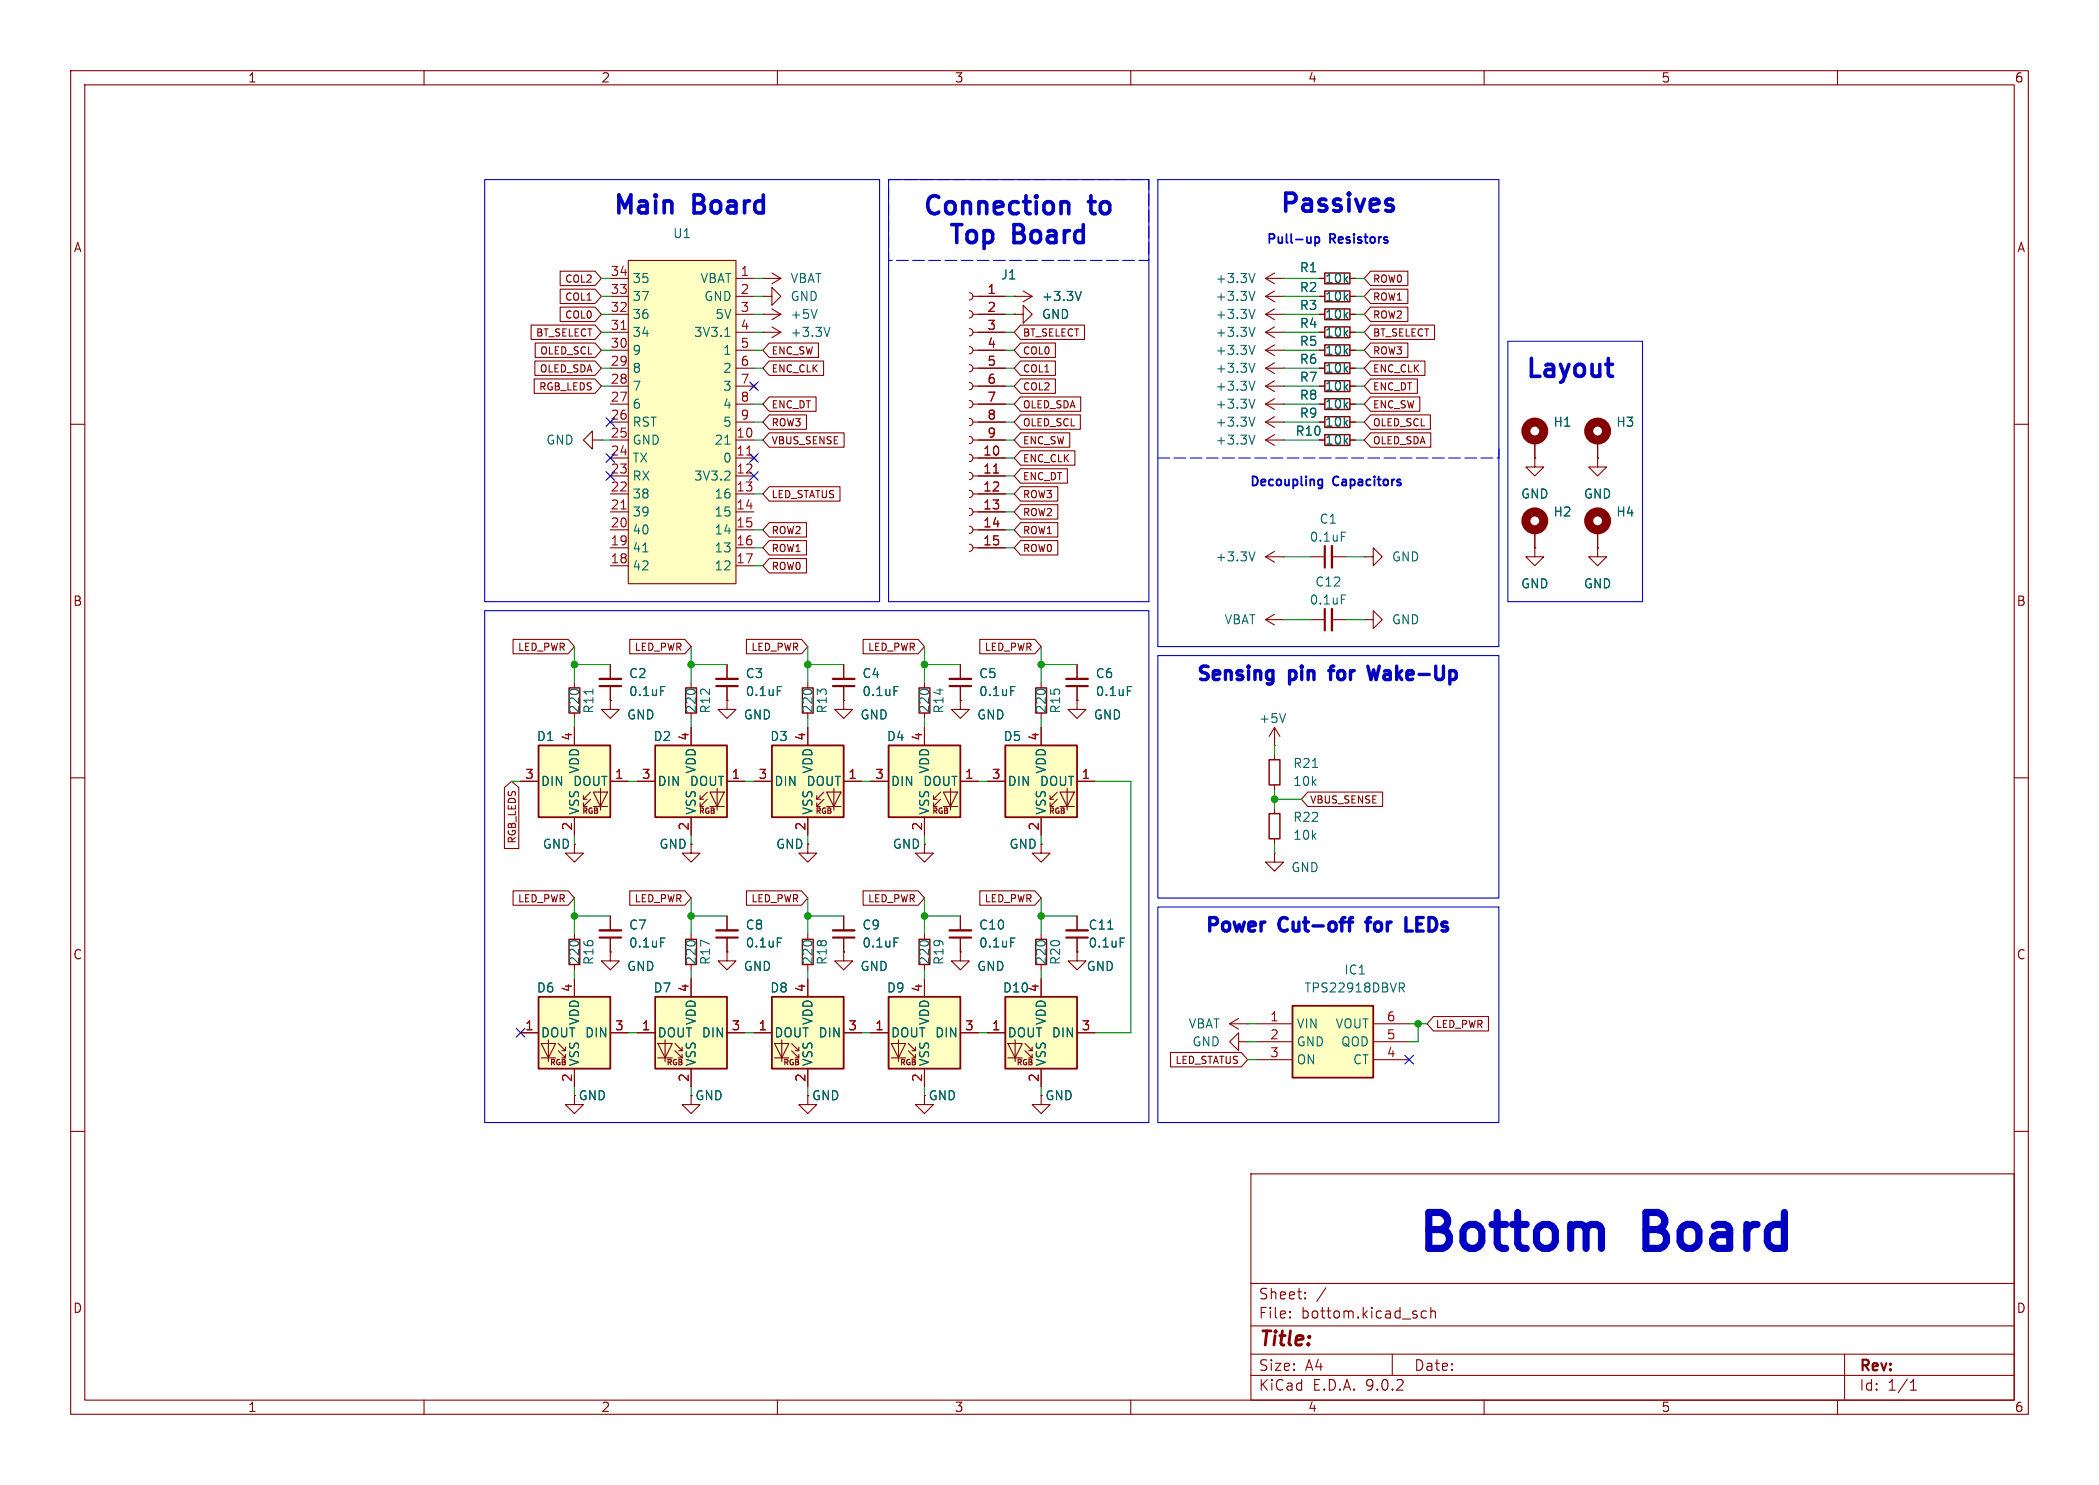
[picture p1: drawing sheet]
<svg xmlns="http://www.w3.org/2000/svg" width="297mm" height="210mm" viewBox="0 0 297 210" stroke-linecap="round" stroke-linejoin="round" font-family="sans-serif">
<g fill="none" stroke="#840000" stroke-width=".15">
<path d="M10 10h277v190h-277zM12 12h273v186h-273zM60 10v2M110 10v2M160 10v2M210 10v2M260 10v2M10 60h2M285 60h2M10 110h2M285 110h2M10 160h2"/>
<path d="M177 166h108v32h-108zM285 160h2M60 198v2M110 198v2M160 198v2M177 194.5h108M177 191.5h108M177 187.5h108M177 181.5h108M182.5 186.3h.1l-.1 .1M182.5 186.3v.1M182.5 185.5v.1"/>
<path d="M182.5 185.5h.1l-.1 .1M184.7 183.6v.1M184.7 183.6h-.1l.1 .1M184.7 182.8v.1M184.7 182.8h-.1l.1 .1M187.6 182.1l-1.3 2M197 191.5v3M201.8 185.5l-.4-.1-.3 .3v.4l.1 .2 .2 .1 .4-.1M202.5 185.5a.37 .37 0 0 1 .6 .1v.8M202.5 184.9v1.5M210 198v2M260 198v2"/>
<path d="M261 191.5v6.5M270.3 196.6h.9M270.3 195.5l.4-.4v1.5"/>
</g>
<path d="M92.7 141h10.2v10.1h-10.2z" fill="#ffffc2"/>
<g fill="none" stroke="#840000" stroke-width=".15">
<path d="M97.8 138.4v2.6M102.9 134.6v1.3h-1.3l1.3 1.3 1.2-1.3h-1.2M102.9 134.6h.1M135.9 129.5v2.1M135.9 132.6v2M90.2 146.1h2.5M93.1 147.6h2l-1 2zM93.1 149.6h2M94.1 147.1v3M95.5 147.6l1 1v-.5M95.5 148.6l1 1v-.5M96 148.6h.5"/>
<path d="M96 149.6h.5M97.8 151.1v2.6M102.9 146.1h2.5"/>
</g>
<path d="M92.7 141h10.2v10.1h-10.2z" fill="none" stroke="#840000" stroke-width=".25"/>
<path d="M134.4 132.6h3" fill="none" stroke="#840000" stroke-width=".3"/>
<path d="M134.4 131.6h3" fill="none" stroke="#840000" stroke-width=".33"/>
<path d="M143 132.7h.6" fill="none" stroke="#006464" stroke-width=".15"/>
<path d="M76.2 141h10.2v10.1h-10.2z" fill="#ffffc2"/>
<g fill="none" stroke="#840000" stroke-width=".15">
<path d="M107.9 41.9h1.3v1.3l1.3-1.3-1.3-1.3v1.3M107.9 41.9h.1M97.8 119.4v1.3h-1.3l1.3 1.2 1.3-1.2h-1.3M97.8 119.4h.1M81.3 138.4v2.6M97.8 132.1v.7M97.8 136.4v.8M119.4 129.5v2.1M119.4 132.6v2M130.8 132.1v.7M130.8 136.4v.8M73.7 146.1h2.5"/>
<path d="M76.6 147.6h2l-1 2zM76.6 149.6h2M77.6 147.1v3M79 147.6l1 1v-.5M79 148.6l1 1v-.5M79.5 148.6h.5M79.5 149.6h.5M81.3 151.1v2.6M86.4 146.1h2.5"/>
</g>
<path d="M76.2 141h10.2v10.1h-10.2z" fill="none" stroke="#840000" stroke-width=".25"/>
<path d="M97 132.8h1.6v3.6h-1.6zM130 132.8h1.6v3.6h-1.6z" fill="none" stroke="#840000" stroke-width=".2"/>
<path d="M117.9 132.6h3" fill="none" stroke="#840000" stroke-width=".3"/>
<path d="M117.9 131.6h3" fill="none" stroke="#840000" stroke-width=".33"/>
<path d="M126.5 132.7h.6" fill="none" stroke="#006464" stroke-width=".15"/>
<path d="M125.7 141h10.2v10.1h-10.2z" fill="#ffffc2"/>
<g fill="none" stroke="#840000" stroke-width=".15">
<path d="M83.8 62.2v1.3l-1.3-1.3 1.3-1.2v1.2h1.3M85.1 62.2h.1M130.8 138.4v2.6M81.3 154.9v1.3h1.2l-1.2 1.3-1.3-1.3h1.3M97.8 154.9v1.3h1.3l-1.3 1.3-1.3-1.3h1.3M123.2 146.1h2.5M126.1 147.6h2l-1 2zM126.1 149.6h2M127.1 147.1v3M128.5 147.6l1 1v-.5M128.5 148.6l1 1v-.5M129 148.6h.5"/>
<path d="M129 149.6h.5M130.8 154.9v1.3h1.3l-1.3 1.3-1.3-1.3h1.3M130.8 151.1v2.6M135.9 146.1h2.5M147.3 154.9v1.3h1.3l-1.3 1.3-1.3-1.3h1.3"/>
</g>
<path d="M125.7 141h10.2v10.1h-10.2z" fill="none" stroke="#840000" stroke-width=".25"/>
<path d="M109.2 141h10.2v10.1h-10.2z" fill="#ffffc2"/>
<path d="M114.3 138.4v2.6M106.7 146.1h2.5M109.6 147.6h2l-1 2zM109.6 149.6h2M110.6 147.1v3M112 147.6l1 1v-.5M112 148.6l1 1v-.5M112.5 148.6h.5M112.5 149.6h.5M114.3 154.9v1.3h1.3l-1.3 1.3-1.3-1.3h1.3M114.3 151.1v2.6M119.4 146.1h2.5" fill="none" stroke="#840000" stroke-width=".15"/>
<path d="M109.2 141h10.2v10.1h-10.2z" fill="none" stroke="#840000" stroke-width=".25"/>
<path d="M142.2 141h10.2v10.1h-10.2z" fill="#ffffc2"/>
<g fill="none" stroke="#840000" stroke-width=".15">
<path d="M86.4 99.1v1.2h-1.3l1.3 1.3 1.2-1.3h-1.2M86.4 99.1h.1M97.8 96.5v.8M102.9 99.1v1.2h-1.3l1.3 1.3 1.2-1.3h-1.2M102.9 99.1h.1M102.9 94v2M102.9 97v2.1M97.8 100.8v.8M147.3 138.4v2.6M139.7 146.1h2.5M142.6 147.6h2.1l-1.1 2zM142.6 149.6h2.1"/>
<path d="M143.6 147.1v3M145 147.6l1 1v-.5M145 148.6l1 1v-.5M145.5 148.6h.5M145.5 149.6h.5M147.3 151.1v2.6M152.4 146.1h2.5"/>
</g>
<path d="M142.2 141h10.2v10.1h-10.2z" fill="none" stroke="#840000" stroke-width=".25"/>
<path d="M101.3 97h3.1" fill="none" stroke="#840000" stroke-width=".3"/>
<path d="M101.3 96h3.1" fill="none" stroke="#840000" stroke-width=".33"/>
<path d="M110 97.1h.6" fill="none" stroke="#006464" stroke-width=".15"/>
<path d="M97 97.3h1.6v3.5h-1.6z" fill="none" stroke="#840000" stroke-width=".2"/>
<path d="M109.2 105.4h10.2v10.2h-10.2z" fill="#ffffc2"/>
<path d="M106.7 110.5h2.5M114.3 102.9v2.5M114.3 115.6v2.5M115.6 113h.5M115.6 114h.5M116.6 112l-1 1v-.5M116.6 113l-1 1v-.5M117 112h2l-1 2zM117 114h2M118 111.5v3.1M119.4 110.5h2.5" fill="none" stroke="#840000" stroke-width=".15"/>
<path d="M109.2 105.4h10.2v10.2h-10.2z" fill="none" stroke="#840000" stroke-width=".25"/>
<path d="M92.7 105.4h10.2v10.2h-10.2z" fill="#ffffc2"/>
<g fill="none" stroke="#840000" stroke-width=".15">
<path d="M107.9 47h.1M107.9 47h2.6M109.2 46.2l1.3 .8M110.5 47l-1.3 .8M114.3 96.5v.8M119.4 94v2M119.4 97v2.1M147.3 96.5v.8M90.2 110.5h2.5M97.8 102.9v2.5M97.8 115.6v2.5M99.1 113h.5"/>
<path d="M99.1 114h.5M100.1 112l-1 1v-.5M100.1 113l-1 1v-.5M100.5 112h2l-1 2zM100.5 114h2M101.5 111.5v3.1M102.9 110.5h2.5M114.3 119.4v1.3h-1.3l1.3 1.2 1.3-1.2h-1.3M114.3 119.4h.1M114.3 100.8v.8M147.3 100.8v.8M102.9 129.5v2.1"/>
<path d="M102.9 132.6v2M114.3 132.1v.7M114.3 136.4v.8"/>
</g>
<path d="M92.7 105.4h10.2v10.2h-10.2z" fill="none" stroke="#840000" stroke-width=".25"/>
<path d="M117.9 97h3M101.3 132.6h3.1" fill="none" stroke="#840000" stroke-width=".3"/>
<path d="M117.9 96h3M101.3 131.6h3.1" fill="none" stroke="#840000" stroke-width=".33"/>
<path d="M117.4 46.3l-.4 1.3M126.5 97.1h.6M110 132.7h.6" fill="none" stroke="#006464" stroke-width=".15"/>
<path d="M113.5 97.3h1.6v3.5h-1.6zM146.6 97.3h1.5v3.5h-1.5zM113.5 132.8h1.6v3.6h-1.6z" fill="none" stroke="#840000" stroke-width=".2"/>
<path d="M125.7 105.4h10.2v10.2h-10.2z" fill="#ffffc2"/>
<g fill="none" stroke="#840000" stroke-width=".15">
<path d="M107.9 39.4h.1M107.9 39.4h2.6M109.2 38.6l1.3 .8M110.5 39.4l-1.3 .7M107.9 44.5h.1M107.9 44.5h2.6M109.2 43.7l1.3 .8M110.5 44.5l-1.3 .7M137.2 41.4a.51 .51 0 0 1 .5 .5 .51 .51 0 0 1-.5 .5M137.2 43.9a.51 .51 0 0 1 .5 .6 .51 .51 0 0 1-.5 .5M137.2 46.5a.51 .51 0 0 1 .5 .5 .51 .51 0 0 1-.5 .5M137.2 49a.51 .51 0 0 1 .5 .5 .51 .51 0 0 1-.5 .5"/>
<path d="M137.2 51.6a.51 .51 0 0 1 .5 .5 .51 .51 0 0 1-.5 .5M137.2 54.1a.51 .51 0 0 1 .5 .5 .51 .51 0 0 1-.5 .5M137.2 56.6a.51 .51 0 0 1 .5 .6 .51 .51 0 0 1-.5 .5M137.2 59.2a.51 .51 0 0 1 .5 .5 .51 .51 0 0 1-.5 .5M137.7 44.5h4.5M137.7 41.9h4.5M137.7 47h4.5M137.7 49.5h4.5M137.7 52.1h4.5M137.7 54.6h4.5M137.7 57.2h4.5M137.7 59.7h4.5"/>
<path d="M143.5 44.5h1.3v1.2l1.2-1.2-1.2-1.3v1.3M143.5 44.5h.1M143.5 41.9h.1M143.5 41.9h2.5M144.8 41.1l1.2 .8M146 41.9l-1.2 .8M137.2 61.7a.51 .51 0 0 1 .5 .5 .51 .51 0 0 1-.5 .5M137.2 64.3a.51 .51 0 0 1 .5 .5 .51 .51 0 0 1-.5 .5M137.2 66.8a.51 .51 0 0 1 .5 .5 .51 .51 0 0 1-.5 .5M137.2 69.3a.51 .51 0 0 1 .5 .6 .51 .51 0 0 1-.5 .5M137.2 71.9a.51 .51 0 0 1 .5 .5 .51 .51 0 0 1-.5 .5M137.2 74.4a.51 .51 0 0 1 .5 .5 .51 .51 0 0 1-.5 .5"/>
<path d="M137.2 77a.51 .51 0 0 1 .5 .5 .51 .51 0 0 1-.5 .5M137.7 62.2h4.5M137.7 64.8h4.5M137.7 67.3h4.5M137.7 69.9h4.5M137.7 72.4h4.5M137.7 74.9h4.5M137.7 77.5h4.5M81.3 96.5v.8M86.4 94v2M86.4 97v2.1M130.8 96.5v.8"/>
<path d="M135.9 94v2M135.9 97v2.1M152.4 99.1v1.2h-1.3l1.3 1.3 1.3-1.3h-1.3M152.4 99.1h.1M152.4 94v2M152.4 97v2.1M81.3 100.8v.8M123.2 110.5h2.5M130.8 100.8v.8M130.8 102.9v2.5M130.8 115.6v2.5M132.1 113h.5"/>
<path d="M132.1 114h.5M133.1 112l-1 1v-.5M133.1 113l-1 1v-.5M133.5 112h2l-1 2zM133.5 114h2M134.5 111.5v3.1M135.9 110.5h2.5M81.3 132.1v.7M81.3 136.4v.8M119.4 134.6v1.3h-1.3l1.3 1.3 1.2-1.3h-1.2M119.4 134.6h.1"/>
</g>
<path d="M125.7 105.4h10.2v10.2h-10.2z" fill="none" stroke="#840000" stroke-width=".25"/>
<path d="M84.8 97h3.1M134.4 97h3M150.9 97h3" fill="none" stroke="#840000" stroke-width=".3"/>
<path d="M84.8 96h3.1M134.4 96h3M150.9 96h3" fill="none" stroke="#840000" stroke-width=".33"/>
<path d="M115.6 43.8l-.4 1.2M153 41.2l-.4 1.3M83.9 97.5v.7M93.5 97.1h.6M143 97.1h.6M159.5 97.1h.6" fill="none" stroke="#006464" stroke-width=".15"/>
<path d="M80.5 97.3h1.5v3.5h-1.5zM130 97.3h1.6v3.5h-1.6zM80.5 132.8h1.5v3.6h-1.5z" fill="none" stroke="#840000" stroke-width=".2"/>
<path d="M140.6 66.9h.7" fill="none" stroke="#a90000" stroke-width=".15"/>
<path d="M76.2 105.4h10.2v10.2h-10.2z" fill="#ffffc2"/>
<g fill="none" stroke="#840000" stroke-width=".15">
<path d="M119.4 99.1v1.2h-1.3l1.3 1.3 1.2-1.3h-1.2M119.4 99.1h.1M135.9 99.1v1.2h-1.3l1.3 1.3 1.3-1.3h-1.3M135.9 99.1h.1M73.7 110.5h2.5M81.3 119.4v1.3h-1.3l1.3 1.2 1.2-1.2h-1.2M81.3 119.4h.1M81.3 102.9v2.5M81.3 115.6v2.5M82.5 113h.6M82.5 114h.6M83.6 112l-1.1 1v-.5"/>
<path d="M83.6 113l-1.1 1v-.5M83.9 112h2.1l-1 2zM83.9 114h2.1M85 111.5v3.1M86.4 110.5h2.5M86.4 134.6v1.3h-1.3l1.3 1.3 1.2-1.3h-1.2M86.4 134.6h.1M86.4 129.5v2.1M86.4 132.6v2M135.9 134.6v1.3h-1.3l1.3 1.3 1.3-1.3h-1.3M135.9 134.6h.1"/>
</g>
<path d="M76.2 105.4h10.2v10.2h-10.2z" fill="none" stroke="#840000" stroke-width=".25"/>
<path d="M84.8 132.6h3.1" fill="none" stroke="#840000" stroke-width=".3"/>
<path d="M84.8 131.6h3.1" fill="none" stroke="#840000" stroke-width=".33"/>
<path d="M93.5 132.7h.6" fill="none" stroke="#006464" stroke-width=".15"/>
<path d="M88.9 36.8h15.2v45.8h-15.2z" fill="#ffffc2"/>
<g fill="none" stroke="#840000" stroke-width=".15">
<path d="M86.4 39.4h2.5M88.9 36.8h15.2v45.8h-15.2zM104.1 39.4h2.6M86.4 41.9h2.5M86.4 44.5h2.5M86.4 47h2.5M86.4 49.5h2.5M86.4 52.1h2.5M86.4 54.6h2.5M86.4 57.2h2.5M86.4 59.7h2.5M104.1 41.9h2.6"/>
<path d="M104.1 44.5h2.6M104.1 47h2.6M104.1 49.5h2.6M104.1 52.1h2.6M104.1 54.6h2.6M104.1 57.2h2.6M104.1 59.7h2.6M106.3 54.2l.8 .8M107.1 54.2l-.8 .8M86.4 62.2h2.5M86.4 64.8h2.5M86.4 67.3h2.5"/>
<path d="M86.4 69.9h2.5M86.4 72.4h2.5M86.4 74.9h2.5M86.4 77.5h2.5M104.1 62.2h2.6M104.1 64.8h2.6M104.1 67.3h2.6M104.1 69.9h2.6M104.1 72.4h2.6M104.1 74.9h2.6M104.1 77.5h2.6M106.3 64.4l.8 .8"/>
<path d="M107.1 64.4l-.8 .8M86.4 80h2.5M104.1 80h2.6M130.8 119.4v1.3h-1.3l1.3 1.2 1.3-1.2h-1.3M130.8 119.4h.1M147.3 119.4v1.3h-1.3l1.3 1.2 1.3-1.2h-1.3M147.3 119.4h.1"/>
</g>
<path d="M87.9 46.6h.7M87.9 72h.7M105.7 64.4h.7" fill="none" stroke="#a90000" stroke-width=".15"/>
<path d="M102.6 47.6h.7M91 78h.7M102.5 67.9h.8M102.6 62.8h.7M103.2 66.7v.5" fill="none" stroke="#006464" stroke-width=".15"/>
<path d="M142.2 105.4h10.2v10.2h-10.2z" fill="#ffffc2"/>
<g fill="none" stroke="#840000" stroke-width=".15">
<path d="M139.7 110.5h2.5M147.3 102.9v2.5M147.3 115.6v2.5M148.6 113h.5M148.6 114h.5M149.6 112l-1 1v-.5M149.6 113l-1 1v-.5M150 112h2l-1 2zM150 114h2M151 111.5v3.1M152.4 110.5h2.5M147.3 132.1v.7"/>
<path d="M147.3 136.4v.8M152.4 134.6v1.3h-1.3l1.3 1.3 1.3-1.3h-1.3M152.4 134.6h.1M152.4 129.5v2.1M152.4 132.6v2M180.3 120.7v1.2h-1.2l1.2 1.3 1.3-1.3h-1.3M180.3 120.7h.1"/>
</g>
<path d="M142.2 105.4h10.2v10.2h-10.2z" fill="none" stroke="#840000" stroke-width=".25"/>
<path d="M150.9 132.6h3" fill="none" stroke="#840000" stroke-width=".3"/>
<path d="M150.9 131.6h3" fill="none" stroke="#840000" stroke-width=".33"/>
<path d="M156.8 131.4h.7M158.5 132.7h.6" fill="none" stroke="#006464" stroke-width=".15"/>
<path d="M146.6 132.8h1.5v3.6h-1.5z" fill="none" stroke="#840000" stroke-width=".2"/>
<path d="M182.9 142.2h11.4v10.2h-11.4z" fill="#ffffc2"/>
<path d="M182.9 142.2h11.4v10.2h-11.4z" fill="none" stroke="#840000" stroke-width=".25"/>
<g fill="none" stroke="#840000" stroke-width=".15">
<path d="M79.3 38.4h4.9l.9 1-.9 1h-4.9zM179.1 39.4l1.2 .7M179.1 39.4h2.5M180.3 38.6l-1.2 .8M181.6 39.4h.1M186.7 39.4h.8M191 39.4h.8M193.9 38.4h5.3v2h-5.3l-.9-1zM75.2 46h9l.9 1-.9 1h-9zM75.6 53.6h8.6l.9 1-.9 1h-8.6zM75.7 51.1h8.5l.9 1-.9 1h-8.5zM75.7 48.5h8.5l.9 1-.9 1h-8.5z"/>
<path d="M79.3 40.9h4.9l.9 1-.9 1h-4.9zM79.3 43.4h4.9l.9 1.1-.9 1h-4.9zM108.8 51.1h7.7v2h-7.7l-.9-1zM108.8 48.5h7v2h-7l-.9-1zM108.8 58.7h5.3v2h-5.3l-.9-1zM108.8 56.1h6.7v2.1h-6.7l-.9-1zM138.4 49.5h3.8M138.4 41.9h3.8M138.4 44.5h3.8M138.4 54.6h3.8M138.4 52.1h3.8M138.4 59.7h3.8"/>
<path d="M138.4 47h3.8M138.4 57.2h3.8M143.5 44.5h.1M143.5 41.9h.1M144.4 53.6h4.9v2h-4.9l-.9-1zM144.4 48.5h4.9v2h-4.9l-.9-1zM144.4 58.7h8.5v2h-8.5l-.9-1zM144.4 56.1h8.5v2.1h-8.5l-.9-1zM144.4 46h9v2h-9l-.9-1zM144.4 51.1h4.9v2h-4.9l-.9-1zM179.1 49.5h2.5M179.1 41.9h2.5"/>
<path d="M179.1 41.9l1.2 .8M179.1 44.5h2.5M179.1 44.5l1.2 .7M179.1 54.6l1.2 .8M179.1 54.6h2.5M179.1 49.5l1.2 .8M179.1 52.1l1.2 .7M179.1 52.1h2.5M179.1 59.7l1.2 .8M179.1 59.7h2.5M179.1 47l1.2 .8M179.1 47h2.5"/>
<path d="M179.1 57.2l1.2 .7M179.1 57.2h2.5M180.3 41.1l-1.2 .8M180.3 43.7l-1.2 .8M180.3 53.8l-1.2 .8M180.3 48.8l-1.2 .7M180.3 51.3l-1.2 .8M180.3 58.9l-1.2 .8M180.3 46.2l-1.2 .8M180.3 56.4l-1.2 .8M181.6 41.9h.1M181.6 44.5h.1"/>
<path d="M181.6 54.6h.1M181.6 49.5h.1M181.6 52.1h.1M181.6 59.7h.1M181.6 47h.1M181.6 57.2h.1M186.7 49.5h.8M186.7 41.9h.8M186.7 44.5h.8M186.7 54.6h.8M186.7 52.1h.8M186.7 59.7h.8"/>
<path d="M186.7 47h.8M186.7 57.2h.8M191 49.5h.8M191 41.9h.8M191 44.5h.8M191 54.6h.8M191 52.1h.8M191 59.7h.8M191 47h.8M191 57.2h.8M193.9 46h9.1v2h-9.1l-.9-1zM193.9 40.9h5.3v2h-5.3l-.9-1z"/>
<path d="M193.9 43.4h5.3v2.1h-5.3l-.9-1zM193.9 48.5h5.3v2h-5.3l-.9-1zM193.9 58.7h8.5v2h-8.5l-.9-1zM193.9 56.1h7v2.1h-7l-.9-1zM193.9 53.6h6.7v2h-6.7l-.9-1zM193.9 51.1h7.7v2h-7.7l-.9-1zM108.8 68.8h10.1v2.1h-10.1l-.9-1zM108.8 73.9h5.3v2h-5.3l-.9-1zM108.8 79h5.3v2h-5.3l-.9-1zM108.8 61.2h10.6v2h-10.6l-.9-1zM108.8 76.5h5.3v2h-5.3l-.9-1zM138.4 62.2h3.8"/>
<path d="M138.4 64.8h3.8M138.4 67.3h3.8M138.4 69.9h3.8M138.4 72.4h3.8M138.4 74.9h3.8M138.4 77.5h3.8M144.4 63.8h7.7v2h-7.7l-.9-1zM144.4 61.2h7v2h-7l-.9-1zM144.4 76.5h5.3v2h-5.3l-.9-1zM144.4 73.9h5.3v2h-5.3l-.9-1zM144.4 66.3h6.6v2h-6.6l-.9-1zM144.4 68.8h5.3v2.1h-5.3l-.9-1z"/>
<path d="M144.4 71.4h5.3v2h-5.3l-.9-1zM179.1 78.7l1.2 .8M179.1 78.7h2.5M179.1 62.2l1.2 .8M179.1 62.2h2.5M180.3 78l-1.2 .7M180.3 61.5l-1.2 .7M181.6 78.7h.1M181.6 62.2h.1M185.4 78.7h2.1M186.7 62.2h.8M188.5 78.7h2"/>
<path d="M191 62.2h.8M193 78.7h1.3v1.3l1.3-1.3-1.3-1.2v1.2M193 78.7h.1M193.9 61.2h8.5v2h-8.5l-.9-1zM217.2 64.8v1.2h-1.3l1.3 1.3 1.2-1.3h-1.2M217.2 64.8h.1M217.2 77.5v1.2h-1.3l1.3 1.3 1.2-1.3h-1.2M217.2 77.5h.1M217.2 62.2v2.6M217.2 74.9v2.6M226.1 77.5v1.2h-1.3l1.3 1.3 1.2-1.3h-1.2M226.1 77.5h.1"/>
<path d="M226.1 64.8v1.2h-1.3l1.3 1.3 1.2-1.3h-1.2M226.1 64.8h.1M226.1 62.2v2.6M226.1 74.9v2.6M72.6 90.4h7.8l.9 1-.9 1.1h-7.8zM86.4 99.1h.1M86.4 94v2M86.4 97v2.1M89.1 90.4h7.8l.9 1-.9 1.1h-7.8zM102.9 99.1h.1M102.9 94v2M102.9 97v2.1"/>
<path d="M105.6 90.4h7.8l.9 1-.9 1.1h-7.8zM119.4 99.1h.1M119.4 94v2M119.4 97v2.1M122.1 90.4h7.8l.9 1-.9 1.1h-7.8zM135.9 99.1h.1M135.9 94v2M135.9 97v2.1M138.6 90.4h7.8l.9 1-.9 1.1h-7.8zM152.4 99.1h.1M152.4 94v2M152.4 97v2.1"/>
<path d="M179.1 87.6l1.2 .8M179.1 87.6h2.5M180.3 86.9l-1.2 .7M181.6 87.6h.1M185.4 87.6h2.1M188.5 87.6h2M193 87.6h1.3v1.3l1.3-1.3-1.3-1.2v1.2M193 87.6h.1M71.4 111.4l1-.9 1 .9v8.6h-2zM73.7 110.5h2.5M81.3 119.4h.1M81.3 102.9v2.5"/>
<path d="M81.3 115.6v2.5M86.4 110.5h2.5M90.2 110.5h2.5M97.8 119.4h.1M97.8 102.9v2.5M97.8 115.6v2.5M102.9 110.5h2.5M106.7 110.5h2.5M114.3 119.4h.1M114.3 102.9v2.5M114.3 115.6v2.5M119.4 110.5h2.5"/>
<path d="M123.2 110.5h2.5M130.8 119.4h.1M130.8 102.9v2.5M130.8 115.6v2.5M135.9 110.5h2.5M139.7 110.5h2.5M147.3 119.4h.1M147.3 102.9v2.5M147.3 115.6v2.5M152.4 110.5h2.5M180.3 105.4h.1M180.3 102.9l-.7 1.2"/>
<path d="M180.3 102.9l.8 1.2M180.3 102.9v2.5M180.3 106.7v.7M180.3 111v.8M180.3 114.3v.8M180.3 118.6v.8M185 112h10.6v2h-10.6l-.9-1zM72.6 126h7.8l.9 1-.9 1h-7.8zM81.3 138.4v2.6M86.4 134.6h.1M86.4 129.5v2.1M86.4 132.6v2"/>
<path d="M89.1 126h7.8l.9 1-.9 1h-7.8zM97.8 138.4v2.6M102.9 134.6h.1M102.9 129.5v2.1M102.9 132.6v2M105.6 126h7.8l.9 1-.9 1h-7.8zM114.3 138.4v2.6M119.4 134.6h.1M119.4 129.5v2.1M119.4 132.6v2M122.1 126h7.8l.9 1-.9 1h-7.8zM130.8 138.4v2.6"/>
<path d="M135.9 134.6h.1M135.9 129.5v2.1M135.9 132.6v2M138.6 126h7.8l.9 1-.9 1h-7.8zM147.3 138.4v2.6M152.4 134.6h.1M152.4 129.5v2.1M152.4 132.6v2M73.7 146.1h2.5M81.3 151.1v2.6M86.4 146.1h2.5M90.2 146.1h2.5"/>
<path d="M97.8 151.1v2.6M102.9 146.1h2.5M106.7 146.1h2.5M114.3 151.1v2.6M119.4 146.1h2.5M123.2 146.1h2.5M130.8 151.1v2.6M135.9 146.1h2.5M139.7 146.1h2.5M147.3 151.1v2.6M152.4 146.1h2.5M165.6 148.8h10l.9 1.1-.9 1h-10z"/>
<path d="M174 144.8h2.5M174 144.8l1.3 .7M175.3 147.3v1.3l-1.3-1.3 1.3-1.2v1.2h1.2M175.3 144l-1.3 .8M176.5 147.3h.1M176.5 144.8h.1M177.8 144.8h5.1M177.8 147.3h5.1M177.8 149.9h5.1M194.3 144.8h5.1M194.3 147.3h5.1M194.3 149.9h5.1"/>
<path d="M202.8 143.8h7.8v2h-7.8l-.9-1z"/>
</g>
<g fill="none" stroke="#006464" stroke-width=".15">
<path d="M177.6 38.7l-.5 1.2M153 41.2l-.4 1.3M177.6 41.2l-.5 1.3M177.6 43.8l-.5 1.2M177.6 53.9l-.5 1.3M177.6 48.8l-.5 1.3M177.6 51.4l-.5 1.2M177.6 59l-.5 1.3M177.6 46.3l-.5 1.3M177.6 56.5l-.5 1.2M177.6 78l-.5 1.3M177.6 61.5l-.5 1.3"/>
<path d="M189.8 75.3h.6M93.5 97.1h.6M110 97.1h.6M126.5 97.1h.6M143 97.1h.6M159.5 97.1h.6M189.8 84.1h.6M181.9 100.9l-.4 1.3M185.7 108.5h.7M93.5 132.7h.6M110 132.7h.6M126.5 132.7h.6"/>
<path d="M143 132.7h.6M156.8 131.4h.7M158.5 132.7h.6M198 139h.5l.2 .3-.1 .3-.6 .1M198.3 139.7l.4 .6"/>
</g>
<path d="M187.5 38.6h3.5v1.5h-3.5zM187.5 48.8h3.5v1.5h-3.5zM187.5 41.1h3.5v1.6h-3.5zM187.5 43.7h3.5v1.5h-3.5zM187.5 58.9h3.5v1.6h-3.5zM187.5 51.3h3.5v1.5h-3.5zM187.5 56.4h3.5v1.5h-3.5zM187.5 53.8h3.5v1.6h-3.5zM187.5 46.2h3.5v1.6h-3.5zM187.5 61.5h3.5v1.5h-3.5zM179.6 115.1h1.5v3.5h-1.5zM179.6 107.4h1.5v3.6h-1.5z" fill="none" stroke="#840000" stroke-width=".2"/>
<g fill="none" stroke="#840000" stroke-width="1.3">
<circle cx="217.2" cy="73.7" r="1.27"/>
<circle cx="217.2" cy="61" r="1.27"/>
<circle cx="226.1" cy="73.7" r="1.27"/>
<circle cx="226.1" cy="61" r="1.27"/>
</g>
<path d="M187.5 77.2v3.1M187.5 86.1v3.1" fill="none" stroke="#840000" stroke-width=".3"/>
<path d="M188.5 77.2v3.1M188.5 86.1v3.1" fill="none" stroke="#840000" stroke-width=".33"/>
<path d="M68.6 25.4h55.9v59.7h-55.9zM125.7 25.4h36.9v59.7h-36.9zM163.8 25.4h48.3v66h-48.3zM213.4 48.3h19v36.8h-19zM68.6 86.4h94v72.4h-94zM163.8 92.7h48.3v34.3h-48.3zM163.8 128.3h48.3v30.5h-48.3z" fill="none" stroke="#0000c2" stroke-width=".15"/>
<path d="M125.7 25.4h36.9v11.4h-36.9zM163.8 64.8h48.3" fill="none" stroke="#0000c2" stroke-width=".15" stroke-dasharray="1.7 .6"/>
<g fill="none" stroke="#009600" stroke-width=".15">
<path d="M85.1 39.4h1.3M106.7 39.4h1.2M181.6 39.4h5.1M191.8 39.4h1.2M85.1 41.9h1.3M85.1 44.5h1.3M85.1 47h1.3M85.1 54.6h1.3M85.1 49.5h1.3M85.1 52.1h1.3M106.7 59.7h1.2M106.7 57.2h1.2"/>
<path d="M106.7 41.9h1.2M106.7 44.5h1.2M106.7 47h1.2M106.7 49.5h1.2M106.7 52.1h1.2M142.2 59.7h1.3M142.2 57.2h1.3M142.2 41.9h1.3M142.2 44.5h1.3M142.2 47h1.3M142.2 54.6h1.3M142.2 49.5h1.3"/>
<path d="M142.2 52.1h1.3M181.6 59.7h5.1M181.6 57.2h5.1M181.6 41.9h5.1M181.6 44.5h5.1M181.6 47h5.1M181.6 54.6h5.1M181.6 49.5h5.1M181.6 52.1h5.1M191.8 59.7h1.2M191.8 57.2h1.2M191.8 41.9h1.2"/>
<path d="M191.8 44.5h1.2M191.8 47h1.2M191.8 54.6h1.2M191.8 49.5h1.2M191.8 52.1h1.2M85.1 62.2h1.3M106.7 74.9h1.2M106.7 69.9h1.2M106.7 62.2h1.2M106.7 77.5h1.2M142.2 74.9h1.3M142.2 69.9h1.3"/>
<path d="M142.2 62.2h1.3M142.2 77.5h1.3M142.2 67.3h1.3M142.2 64.8h1.3M142.2 72.4h1.3M181.6 62.2h5.1M181.6 78.7h3.8M190.5 78.7h2.5M191.8 62.2h1.2M81.3 94h5.1M81.3 91.4v5.1M97.8 94h5.1"/>
<path d="M97.8 91.4v5.1M106.7 80h1.2M114.3 91.4v5.1M114.3 94h5.1M130.8 94h5.1M130.8 91.4v5.1M147.3 91.4v5.1M147.3 94h5.1M181.6 87.6h3.8M190.5 87.6h2.5M72.4 110.5h1.3M81.3 101.6v1.3"/>
<path d="M81.3 118.1v1.3M88.9 110.5h1.3M97.8 101.6v1.3M97.8 118.1v1.3M105.4 110.5h1.3M114.3 101.6v1.3M114.3 118.1v1.3M121.9 110.5h1.3M130.8 101.6v1.3M130.8 118.1v1.3M138.4 110.5h1.3M147.3 101.6v1.3"/>
<path d="M147.3 118.1v1.3M154.9 110.5h5.1v35.6h-5.1M180.3 113h3.8M180.3 105.4v1.3M180.3 111.8v2.5M180.3 119.4v1.3M81.3 129.5h5.1M81.3 127v5.1M81.3 137.2v1.2M97.8 127v5.1M97.8 137.2v1.2M97.8 129.5h5.1"/>
<path d="M114.3 127v5.1M114.3 137.2v1.2M114.3 129.5h5.1M130.8 127v5.1M130.8 137.2v1.2M130.8 129.5h5.1M147.3 127v5.1M147.3 137.2v1.2M147.3 129.5h5.1M81.3 153.7v1.2M88.9 146.1h1.3M97.8 153.7v1.2"/>
<path d="M105.4 146.1h1.3M114.3 153.7v1.2M121.9 146.1h1.3M130.8 153.7v1.2M138.4 146.1h1.3M147.3 153.7v1.2M176.5 144.8h1.3M176.5 147.3h1.3M176.5 149.9h1.3M199.4 144.8h2.5M200.7 144.8v2.5h-1.3"/>
</g>
<g fill="none" stroke="#000084" stroke-width=".15">
<path d="M85.8 59.1l1.2 1.2M87 59.1l-1.2 1.2M106.1 54l1.2 1.2M107.3 54l-1.2 1.2M85.8 66.7l1.2 1.2M85.8 64.2l1.2 1.2M87 66.7l-1.2 1.2M87 64.2l-1.2 1.2M106.1 66.7l1.2 1.2M106.1 64.2l1.2 1.2M107.3 66.7l-1.2 1.2M107.3 64.2l-1.2 1.2"/>
<path d="M73.1 145.4l1.2 1.3M74.3 145.4l-1.2 1.3M198.8 149.3l1.2 1.2M200 149.3l-1.2 1.2"/>
</g>
<path d="M150.5 28.5h.4l.2 .1 .1 .3v1.3M197 29.1l.2 .3-.2 .3" fill="none" stroke="#0000c2" stroke-width=".51"/>
<path d="M179.9 94.8l.2 .1M180.1 94.8v1.6l-.1 .2M180.1 96l-.2 .1M188 94.8h.7M188.5 94.2l-.2 .3v1.6M193.5 94.2l.5 1.9 .4-1.4 .3 1.4 .5-1.9M190.7 130.4h.7M191.4 129.8l-.4 .1v.1v1.7M193.2 130.4h.7M193.8 129.8l-.3 .2v1.7M198.9 131.7h.9" fill="none" stroke="#0000c2" stroke-width=".48"/>
<path d="M186.1 33.5v1.3M186.1 33.6l.3-.1 .3 .3v.3l-.1 .2h-.5M186.7 67.8l.4 .1M187.1 67.8v1l-.1 .2-.3 .1M187.1 68.6l-.4 .1" fill="none" stroke="#0000c2" stroke-width=".25"/>
<path d="M140.6 66.9h.7" fill="none" stroke="#a90000" stroke-width=".15"/>
<g fill="#009600" stroke="#009600" stroke-width=".15">
<circle cx="130.8" cy="94" r=".46"/>
<circle cx="81.3" cy="94" r=".46"/>
<circle cx="97.8" cy="94" r=".46"/>
<circle cx="114.3" cy="94" r=".46"/>
<circle cx="81.3" cy="129.5" r=".46"/>
<circle cx="97.8" cy="129.5" r=".46"/>
<circle cx="147.3" cy="94" r=".46"/>
<circle cx="130.8" cy="129.5" r=".46"/>
<circle cx="114.3" cy="129.5" r=".46"/>
<circle cx="147.3" cy="129.5" r=".46"/>
<circle cx="200.7" cy="144.8" r=".46"/>
<circle cx="180.3" cy="113" r=".46"/>
</g>
<g font-size="7.1" fill="#0000c2">
<text x="199.9" y="178.3">Bottom</text>
<text x="232.7" y="178.3">Board</text>
</g>
<g font-size="3.5" fill="#0000c2">
<text x="86.5" y="31">Main</text>
<text x="98.1" y="31">Board</text>
<text x="130.3" y="31.1">Connection</text>
<text x="133.9" y="35.2">Top</text>
<text x="143.4" y="35.2">Board</text>
<text x="154.3" y="31.1">to</text>
<text x="180.8" y="30.7">Passives</text>
<text x="215.6" y="54.1">Layout</text>
</g>
<text font-size="2.8" fill="#840000" x="178" y="190.9">Title:</text>
<g font-size="2.7" fill="#0000c2">
<text x="169" y="96.9">Sensing</text>
<text x="182.5" y="96.9">pin</text>
<text x="189.4" y="96.9">for</text>
<text x="195.9" y="96.9">Wake-Up</text>
<text x="170.2" y="132.5">Power</text>
<text x="181.1" y="132.5">Cut-off</text>
<text x="194.6" y="132.5">for</text>
<text x="201.1" y="132.5">LEDs</text>
</g>
<g font-size="2.1" fill="#840000">
<text x="178" y="184">Sheet:</text>
<text x="178" y="186.7">File:</text>
<text x="184.1" y="186.7">bottom.kicad_sch</text>
<text x="178" y="196.9">KiCad</text>
<text x="178" y="194.1">Size:</text>
<text x="184.7" y="194.1">A4</text>
<text x="185.7" y="196.9">E.D.A.</text>
<text x="193.3" y="196.9">9.0.2</text>
<text x="200" y="194.1">Date:</text>
<text x="263" y="194.3">Rev:</text>
<text x="263" y="196.9">Id:</text>
<text x="267.1" y="196.9">1/1</text>
</g>
<g font-size="1.8" fill="#840000">
<text x="35" y="11.9">1</text>
<text x="85" y="11.9">2</text>
<text x="135" y="11.9">3</text>
<text x="185" y="11.9">4</text>
<text x="235" y="11.9">5</text>
<text x="285" y="11.9">6</text>
<text x="10.3" y="35.9">A</text>
<text x="285.3" y="35.9">A</text>
<text x="10.3" y="85.9">B</text>
<text x="285.3" y="85.9">B</text>
<text x="10.3" y="135.9">C</text>
<text x="285.3" y="135.9">C</text>
<text x="81.8" y="155.8">GND</text>
<text x="98.3" y="155.8">GND</text>
<text x="114.8" y="155.8">GND</text>
<text x="131.3" y="155.8">GND</text>
<text x="147.8" y="155.8">GND</text>
<text x="10.3" y="185.9">D</text>
<text x="285.3" y="185.9">D</text>
<text x="35" y="199.9">1</text>
<text x="85" y="199.9">2</text>
<text x="135" y="199.9">3</text>
<text x="185" y="199.9">4</text>
<text x="235" y="199.9">5</text>
<text x="285" y="199.9">6</text>
</g>
<g font-size="1.8" fill="#006464">
<text x="95.1" y="33.9">U1</text>
<text x="89.4" y="40.2">35</text>
<text x="99" y="40.2">VBAT</text>
<text x="111.8" y="40.2">VBAT</text>
<text x="141.6" y="39.7">J1</text>
<text x="171.9" y="40.2">+3.3V</text>
<text x="183.8" y="41.5">R2</text>
<text x="183.8" y="38.7">R1</text>
<text x="187.4" y="40.2">10k</text>
<text x="89.4" y="42.8">37</text>
<text x="89.4" y="45.3">36</text>
<text x="89.4" y="47.9">34</text>
<text x="98.1" y="47.9">3V3.1</text>
<text x="99.6" y="42.8">GND</text>
<text x="101.1" y="45.3">5V</text>
<text x="111.8" y="42.8">GND</text>
<text x="111.8" y="45.3">+5V</text>
<text x="111.8" y="47.9">+3.3V</text>
<text x="147.3" y="45.3">GND</text>
<text x="147.3" y="42.8">+3.3V</text>
<text x="171.9" y="42.8">+3.3V</text>
<text x="171.9" y="45.3">+3.3V</text>
<text x="171.9" y="47.9">+3.3V</text>
<text x="183.8" y="44">R3</text>
<text x="183.8" y="46.6">R4</text>
<text x="187.4" y="42.8">10k</text>
<text x="187.4" y="45.3">10k</text>
<text x="187.4" y="47.9">10k</text>
<text x="89.4" y="50.4">9</text>
<text x="89.4" y="52.9">8</text>
<text x="102.2" y="50.4">1</text>
<text x="102.2" y="52.9">2</text>
<text x="171.9" y="50.4">+3.3V</text>
<text x="171.9" y="52.9">+3.3V</text>
<text x="183.8" y="49.1">R5</text>
<text x="183.8" y="51.7">R6</text>
<text x="187.4" y="50.4">10k</text>
<text x="187.4" y="52.9">10k</text>
<text x="89.4" y="55.5">7</text>
<text x="89.4" y="58">6</text>
<text x="102.2" y="55.5">3</text>
<text x="102.2" y="58">4</text>
<text x="171.9" y="55.5">+3.3V</text>
<text x="171.9" y="58">+3.3V</text>
<text x="183.8" y="59.3">R9</text>
<text x="183.8" y="56.7">R8</text>
<text x="183.8" y="54.2">R7</text>
<text x="187.4" y="58">10k</text>
<text x="187.4" y="55.5">10k</text>
<text x="77.2" y="63.1">GND</text>
<text x="89.4" y="60.6">RST</text>
<text x="89.4" y="63.1">GND</text>
<text x="89.4" y="65.6">TX</text>
<text x="101" y="63.1">21</text>
<text x="102.2" y="60.6">5</text>
<text x="102.2" y="65.6">0</text>
<text x="171.9" y="63.1">+3.3V</text>
<text x="171.9" y="60.6">+3.3V</text>
<text x="183.2" y="61.8">R10</text>
<text x="187.4" y="60.6">10k</text>
<text x="187.4" y="63.1">10k</text>
<text x="219.7" y="60.6">H1</text>
<text x="228.6" y="60.6">H3</text>
<text x="89.4" y="68.2">RX</text>
<text x="89.4" y="70.7">38</text>
<text x="98.1" y="68.2">3V3.2</text>
<text x="101" y="70.7">16</text>
<text x="215.1" y="70.7">GND</text>
<text x="224" y="70.7">GND</text>
<text x="89.4" y="73.3">39</text>
<text x="89.4" y="75.8">40</text>
<text x="101" y="73.3">15</text>
<text x="101" y="75.8">14</text>
<text x="185.2" y="76.8">0.1uF</text>
<text x="186.6" y="74.3">C1</text>
<text x="219.7" y="73.3">H2</text>
<text x="228.6" y="73.3">H4</text>
<text x="89.4" y="78.3">41</text>
<text x="89.4" y="80.9">42</text>
<text x="101" y="78.3">13</text>
<text x="101" y="80.9">12</text>
<text x="171.9" y="79.6">+3.3V</text>
<text x="186" y="83.2">C12</text>
<text x="196.9" y="79.6">GND</text>
<text x="215.1" y="83.4">GND</text>
<text x="224" y="83.4">GND</text>
<text x="173.2" y="88.5">VBAT</text>
<text x="185.2" y="85.7">0.1uF</text>
<text x="196.9" y="88.5">GND</text>
<text x="82.1" y="101" transform="rotate(-90 82.1 101)">220</text>
<text x="84.2" y="101" transform="rotate(-90 84.2 101)">R11</text>
<text x="88.6" y="102">GND</text>
<text x="88.9" y="96.1">C2</text>
<text x="88.9" y="98.6">0.1uF</text>
<text x="98.7" y="101" transform="rotate(-90 98.7 101)">220</text>
<text x="100.7" y="101" transform="rotate(-90 100.7 101)">R12</text>
<text x="105.2" y="102">GND</text>
<text x="105.4" y="96.1">C3</text>
<text x="105.4" y="98.6">0.1uF</text>
<text x="115.2" y="101" transform="rotate(-90 115.2 101)">220</text>
<text x="117.2" y="101" transform="rotate(-90 117.2 101)">R13</text>
<text x="121.7" y="102">GND</text>
<text x="121.9" y="96.1">C4</text>
<text x="121.9" y="98.6">0.1uF</text>
<text x="131.7" y="101" transform="rotate(-90 131.7 101)">220</text>
<text x="133.7" y="101" transform="rotate(-90 133.7 101)">R14</text>
<text x="138.2" y="102">GND</text>
<text x="138.4" y="96.1">C5</text>
<text x="138.4" y="98.6">0.1uF</text>
<text x="148.2" y="101" transform="rotate(-90 148.2 101)">220</text>
<text x="150.2" y="101" transform="rotate(-90 150.2 101)">R15</text>
<text x="154.7" y="102">GND</text>
<text x="154.9" y="96.1">C6</text>
<text x="154.9" y="98.6">0.1uF</text>
<text x="75.9" y="105">D1</text>
<text x="92.4" y="105">D2</text>
<text x="108.9" y="105">D3</text>
<text x="125.4" y="105">D4</text>
<text x="141.9" y="105">D5</text>
<text x="178" y="102.5">+5V</text>
<text x="76.5" y="111.4">DIN</text>
<text x="81" y="111.4">DOUT</text>
<text x="82.1" y="109.5" transform="rotate(-90 82.1 109.5)">VDD</text>
<text x="93" y="111.4">DIN</text>
<text x="97.5" y="111.4">DOUT</text>
<text x="98.7" y="109.5" transform="rotate(-90 98.7 109.5)">VDD</text>
<text x="109.5" y="111.4">DIN</text>
<text x="114" y="111.4">DOUT</text>
<text x="115.2" y="109.5" transform="rotate(-90 115.2 109.5)">VDD</text>
<text x="126" y="111.4">DIN</text>
<text x="130.5" y="111.4">DOUT</text>
<text x="131.7" y="109.5" transform="rotate(-90 131.7 109.5)">VDD</text>
<text x="142.5" y="111.4">DIN</text>
<text x="147" y="111.4">DOUT</text>
<text x="148.2" y="109.5" transform="rotate(-90 148.2 109.5)">VDD</text>
<text x="182.9" y="111.4">10k</text>
<text x="182.9" y="108.8">R21</text>
<text x="82.1" y="115.3" transform="rotate(-90 82.1 115.3)">VSS</text>
<text x="98.7" y="115.3" transform="rotate(-90 98.7 115.3)">VSS</text>
<text x="115.2" y="115.3" transform="rotate(-90 115.2 115.3)">VSS</text>
<text x="131.7" y="115.3" transform="rotate(-90 131.7 115.3)">VSS</text>
<text x="148.2" y="115.3" transform="rotate(-90 148.2 115.3)">VSS</text>
<text x="182.9" y="119">10k</text>
<text x="182.9" y="116.4">R22</text>
<text x="76.7" y="120.2">GND</text>
<text x="93.2" y="120.2">GND</text>
<text x="109.7" y="120.2">GND</text>
<text x="126.2" y="120.2">GND</text>
<text x="142.7" y="120.2">GND</text>
<text x="182.6" y="123.5">GND</text>
<text x="88.9" y="131.7">C7</text>
<text x="105.4" y="131.7">C8</text>
<text x="121.9" y="131.7">C9</text>
<text x="138.4" y="131.7">C10</text>
<text x="153.9" y="131.7">C11</text>
<text x="82.1" y="136.5" transform="rotate(-90 82.1 136.5)">220</text>
<text x="84.2" y="136.6" transform="rotate(-90 84.2 136.6)">R16</text>
<text x="88.6" y="137.5">GND</text>
<text x="88.9" y="134.2">0.1uF</text>
<text x="98.7" y="136.5" transform="rotate(-90 98.7 136.5)">220</text>
<text x="100.7" y="136.6" transform="rotate(-90 100.7 136.6)">R17</text>
<text x="105.2" y="137.5">GND</text>
<text x="105.4" y="134.2">0.1uF</text>
<text x="115.2" y="136.5" transform="rotate(-90 115.2 136.5)">220</text>
<text x="117.2" y="136.6" transform="rotate(-90 117.2 136.6)">R18</text>
<text x="121.7" y="137.5">GND</text>
<text x="121.9" y="134.2">0.1uF</text>
<text x="131.7" y="136.5" transform="rotate(-90 131.7 136.5)">220</text>
<text x="133.7" y="136.6" transform="rotate(-90 133.7 136.6)">R19</text>
<text x="138.2" y="137.5">GND</text>
<text x="138.4" y="134.2">0.1uF</text>
<text x="148.2" y="136.5" transform="rotate(-90 148.2 136.5)">220</text>
<text x="150.2" y="136.6" transform="rotate(-90 150.2 136.6)">R20</text>
<text x="153.7" y="137.5">GND</text>
<text x="153.9" y="134.2">0.1uF</text>
<text x="75.9" y="140.6">D6</text>
<text x="92.4" y="140.6">D7</text>
<text x="108.9" y="140.6">D8</text>
<text x="125.4" y="140.6">D9</text>
<text x="141.8" y="140.6">D10</text>
<text x="184.5" y="140.6">TPS22918DBVR</text>
<text x="190.1" y="138">IC1</text>
<text x="76.5" y="146.9">DOUT DIN</text>
<text x="82.1" y="145.1" transform="rotate(-90 82.1 145.1)">VDD</text>
<text x="93" y="146.9">DOUT DIN</text>
<text x="98.7" y="145.1" transform="rotate(-90 98.7 145.1)">VDD</text>
<text x="109.5" y="146.9">DOUT DIN</text>
<text x="115.2" y="145.1" transform="rotate(-90 115.2 145.1)">VDD</text>
<text x="126" y="146.9">DOUT DIN</text>
<text x="131.7" y="145.1" transform="rotate(-90 131.7 145.1)">VDD</text>
<text x="142.5" y="146.9">DOUT DIN</text>
<text x="148.2" y="145.1" transform="rotate(-90 148.2 145.1)">VDD</text>
<text x="168.1" y="145.6">VBAT</text>
<text x="168.6" y="148.2">GND</text>
<text x="183.4" y="145.6">VIN</text>
<text x="183.4" y="148.2">GND</text>
<text x="188.9" y="145.6">VOUT</text>
<text x="189.7" y="148.2">QOD</text>
<text x="82.1" y="150.9" transform="rotate(-90 82.1 150.9)">VSS</text>
<text x="98.7" y="150.9" transform="rotate(-90 98.7 150.9)">VSS</text>
<text x="115.2" y="150.9" transform="rotate(-90 115.2 150.9)">VSS</text>
<text x="131.7" y="150.9" transform="rotate(-90 131.7 150.9)">VSS</text>
<text x="148.2" y="150.9" transform="rotate(-90 148.2 150.9)">VSS</text>
<text x="183.4" y="150.7">ON</text>
<text x="191.4" y="150.7">CT</text>
</g>
<g font-size="1.8" fill="#0000c2">
<text x="179.1" y="34.8">Pull-up</text>
<text x="188.2" y="34.8">Resistors</text>
<text x="176.7" y="69.1">Decoupling</text>
<text x="188.6" y="69.1">Capacitors</text>
</g>
<g font-size="1.8" fill="#a90000">
<text x="86.3" y="39.1">34</text>
<text x="86.3" y="41.7">33</text>
<text x="104.7" y="39.1">1</text>
<text x="104.7" y="41.7">2</text>
<text x="139.6" y="41.7">1</text>
<text x="86.3" y="44.2">32</text>
<text x="86.3" y="46.7">31</text>
<text x="104.7" y="44.2">3</text>
<text x="104.7" y="46.7">4</text>
<text x="139.6" y="44.2">2</text>
<text x="139.6" y="46.7">3</text>
<text x="86.3" y="49.3">30</text>
<text x="86.3" y="51.8">29</text>
<text x="104.7" y="49.3">5</text>
<text x="104.7" y="51.8">6</text>
<text x="139.6" y="49.3">4</text>
<text x="139.6" y="51.8">5</text>
<text x="86.3" y="54.4">28</text>
<text x="86.3" y="56.9">27</text>
<text x="86.3" y="59.4">26</text>
<text x="104.7" y="54.4">7</text>
<text x="104.7" y="56.9">8</text>
<text x="104.7" y="59.4">9</text>
<text x="139.6" y="54.4">6</text>
<text x="139.6" y="56.9">7</text>
<text x="139.6" y="59.4">8</text>
<text x="86.3" y="62">25</text>
<text x="86.3" y="64.5">24</text>
<text x="104.1" y="62">10</text>
<text x="104.1" y="64.5">11</text>
<text x="139" y="64.5">10</text>
<text x="139.6" y="62">9</text>
<text x="86.3" y="67.1">23</text>
<text x="86.3" y="69.6">22</text>
<text x="104.1" y="67.1">12</text>
<text x="104.1" y="69.6">13</text>
<text x="139" y="67.1">11</text>
<text x="139" y="69.6">12</text>
<text x="86.3" y="72.1">21</text>
<text x="86.3" y="74.7">20</text>
<text x="86.3" y="77.2">19</text>
<text x="104.1" y="72.1">14</text>
<text x="104.1" y="74.7">15</text>
<text x="104.1" y="77.2">16</text>
<text x="139" y="72.1">13</text>
<text x="139" y="74.7">14</text>
<text x="139" y="77.2">15</text>
<text x="86.3" y="79.8">18</text>
<text x="104.1" y="79.8">17</text>
<text x="81" y="104.8" transform="rotate(-90 81 104.8)">4</text>
<text x="97.5" y="104.8" transform="rotate(-90 97.5 104.8)">4</text>
<text x="114" y="104.8" transform="rotate(-90 114 104.8)">4</text>
<text x="130.6" y="104.8" transform="rotate(-90 130.6 104.8)">4</text>
<text x="147.1" y="104.8" transform="rotate(-90 147.1 104.8)">4</text>
<text x="74.2" y="110.2">3</text>
<text x="86.9" y="110.2">1</text>
<text x="90.7" y="110.2">3</text>
<text x="103.4" y="110.2">1</text>
<text x="107.2" y="110.2">3</text>
<text x="119.9" y="110.2">1</text>
<text x="123.8" y="110.2">3</text>
<text x="136.5" y="110.2">1</text>
<text x="140.3" y="110.2">3</text>
<text x="153" y="110.2">1</text>
<text x="81" y="117.5" transform="rotate(-90 81 117.5)">2</text>
<text x="97.5" y="117.5" transform="rotate(-90 97.5 117.5)">2</text>
<text x="114" y="117.5" transform="rotate(-90 114 117.5)">2</text>
<text x="130.6" y="117.5" transform="rotate(-90 130.6 117.5)">2</text>
<text x="147.1" y="117.5" transform="rotate(-90 147.1 117.5)">2</text>
<text x="81" y="140.4" transform="rotate(-90 81 140.4)">4</text>
<text x="97.5" y="140.4" transform="rotate(-90 97.5 140.4)">4</text>
<text x="114" y="140.4" transform="rotate(-90 114 140.4)">4</text>
<text x="130.6" y="140.4" transform="rotate(-90 130.6 140.4)">4</text>
<text x="147.1" y="140.4" transform="rotate(-90 147.1 140.4)">4</text>
<text x="74.2" y="145.8">1</text>
<text x="86.9" y="145.8">3</text>
<text x="90.7" y="145.8">1</text>
<text x="103.4" y="145.8">3</text>
<text x="107.2" y="145.8">1</text>
<text x="119.9" y="145.8">3</text>
<text x="123.8" y="145.8">1</text>
<text x="136.5" y="145.8">3</text>
<text x="140.3" y="145.8">1</text>
<text x="153" y="145.8">3</text>
<text x="179.6" y="144.5">1</text>
<text x="179.6" y="147.1">2</text>
<text x="179.6" y="149.6">3</text>
<text x="196.1" y="144.5">6</text>
<text x="196.1" y="147.1">5</text>
<text x="196.1" y="149.6">4</text>
<text x="81" y="153.1" transform="rotate(-90 81 153.1)">2</text>
<text x="97.5" y="153.1" transform="rotate(-90 97.5 153.1)">2</text>
<text x="114" y="153.1" transform="rotate(-90 114 153.1)">2</text>
<text x="130.6" y="153.1" transform="rotate(-90 130.6 153.1)">2</text>
<text x="147.1" y="153.1" transform="rotate(-90 147.1 153.1)">2</text>
</g>
<g font-size="1.4" fill="#840000">
<text x="79.8" y="40.2">COL2</text>
<text x="194.2" y="40.2">ROW0</text>
<text x="75.7" y="47.8">BT_SELECT</text>
<text x="79.8" y="42.7">COL1</text>
<text x="79.8" y="45.3">COL0</text>
<text x="144.7" y="47.8">BT_SELECT</text>
<text x="194.2" y="47.8">BT_SELECT</text>
<text x="194.2" y="42.7">ROW1</text>
<text x="194.2" y="45.3">ROW2</text>
<text x="76.2" y="52.9">OLED_SDA</text>
<text x="76.3" y="50.3">OLED_SCL</text>
<text x="109.1" y="52.9">ENC_CLK</text>
<text x="109.1" y="50.3">ENC_SW</text>
<text x="144.7" y="50.3">COL0</text>
<text x="144.7" y="52.9">COL1</text>
<text x="194.2" y="50.3">ROW3</text>
<text x="194.2" y="52.9">ENC_CLK</text>
<text x="76.1" y="55.4">RGB_LEDS</text>
<text x="109.1" y="58">ENC_DT</text>
<text x="144.7" y="55.4">COL2</text>
<text x="144.7" y="58">OLED_SDA</text>
<text x="194.2" y="58">ENC_SW</text>
<text x="194.2" y="55.4">ENC_DT</text>
<text x="109.1" y="63">VBUS_SENSE</text>
<text x="109.1" y="60.5">ROW3</text>
<text x="144.7" y="60.5">OLED_SCL</text>
<text x="144.7" y="65.6">ENC_CLK</text>
<text x="144.7" y="63">ENC_SW</text>
<text x="194.2" y="63">OLED_SDA</text>
<text x="194.2" y="60.5">OLED_SCL</text>
<text x="109.1" y="70.7">LED_STATUS</text>
<text x="144.7" y="68.1">ENC_DT</text>
<text x="144.7" y="70.7">ROW3</text>
<text x="109.1" y="75.7">ROW2</text>
<text x="144.7" y="75.7">ROW1</text>
<text x="144.7" y="73.2">ROW2</text>
<text x="109.1" y="80.8">ROW0</text>
<text x="109.1" y="78.3">ROW1</text>
<text x="144.7" y="78.3">ROW0</text>
<text x="73.2" y="92.2">LED_PWR</text>
<text x="89.7" y="92.2">LED_PWR</text>
<text x="106.2" y="92.2">LED_PWR</text>
<text x="122.7" y="92.2">LED_PWR</text>
<text x="139.2" y="92.2">LED_PWR</text>
<text x="185.3" y="113.8">VBUS_SENSE</text>
<text x="73.2" y="119.4" transform="rotate(-90 73.2 119.4)">RGB_LEDS</text>
<text x="73.2" y="127.8">LED_PWR</text>
<text x="89.7" y="127.8">LED_PWR</text>
<text x="106.2" y="127.8">LED_PWR</text>
<text x="122.7" y="127.8">LED_PWR</text>
<text x="139.2" y="127.8">LED_PWR</text>
<text x="203.1" y="145.6">LED_PWR</text>
<text x="166.2" y="150.7">LED_STATUS</text>
</g>
<g font-size="1.1" fill="#840000">
<text x="82.3" y="115.3">RGB</text>
<text x="98.8" y="115.3">RGB</text>
<text x="115.3" y="115.3">RGB</text>
<text x="131.8" y="115.3">RGB</text>
<text x="148.3" y="115.3">RGB</text>
<text x="77.7" y="150.9">RGB</text>
<text x="94.2" y="150.9">RGB</text>
<text x="110.7" y="150.9">RGB</text>
<text x="127.2" y="150.9">RGB</text>
<text x="143.7" y="150.9">RGB</text>
</g>
</svg>
